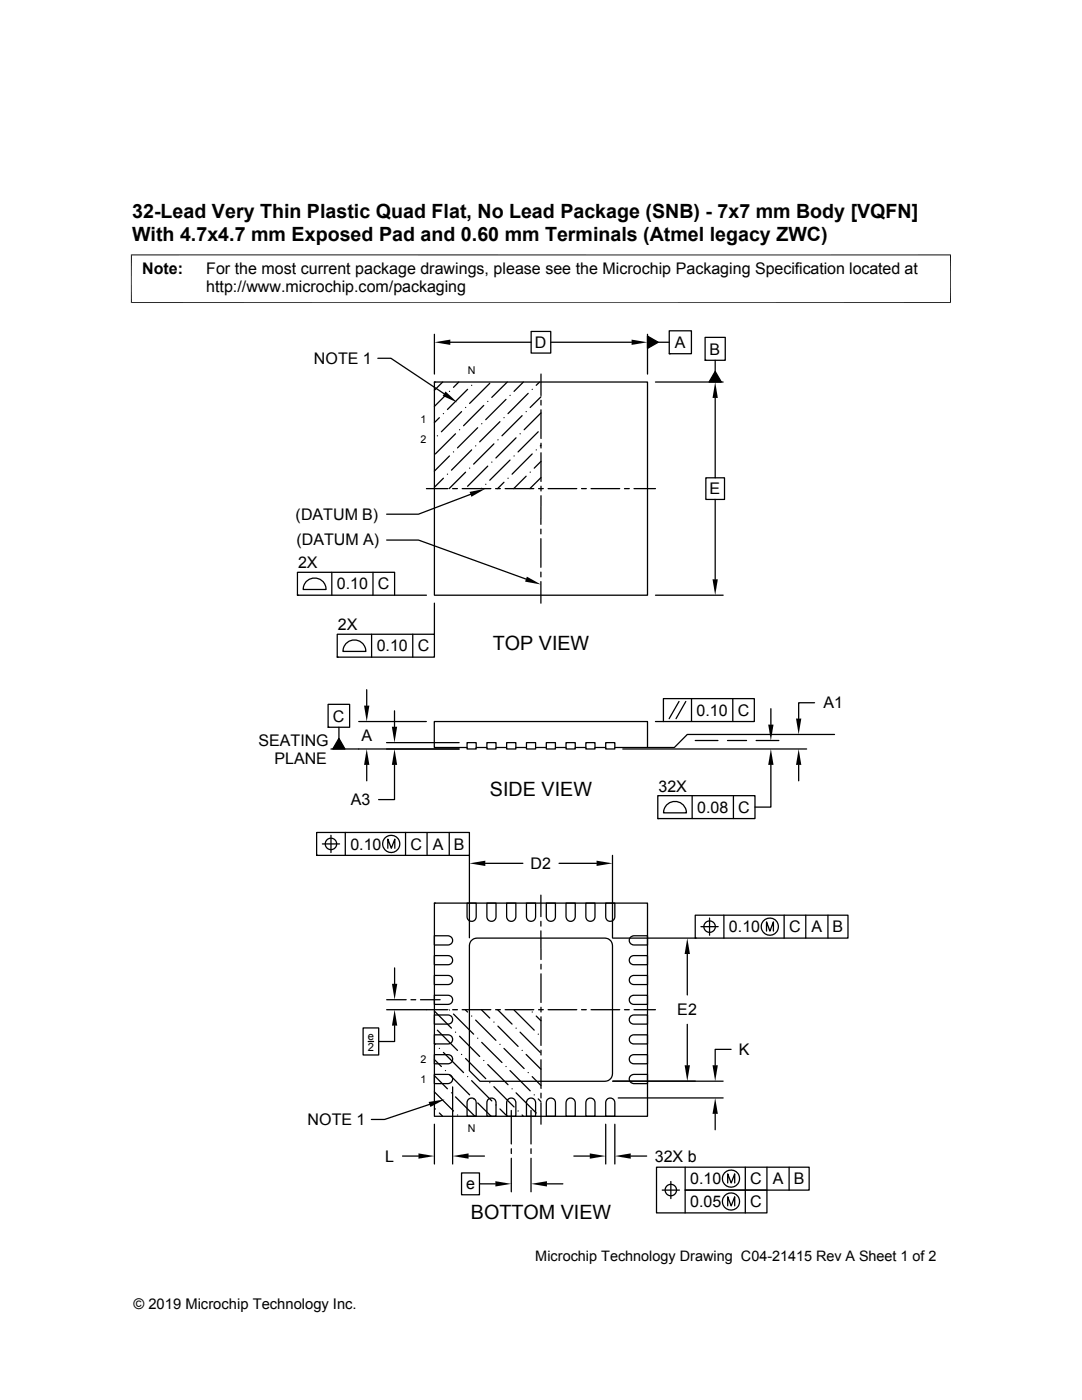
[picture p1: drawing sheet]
<svg xmlns="http://www.w3.org/2000/svg" width="216mm" height="279mm" viewBox="0 0 216 279" stroke-linecap="round" stroke-linejoin="round" font-family="sans-serif">
<g fill="none" stroke="#000" stroke-width=".25">
<path d="M75.4 71.5h2.6l10.6 7.1M86.7 76.2h42.5v42.6h-42.5zM86.7 76.2h.1M86.7 66.7v8M88.3 76.2l-1.6 1.7M88.9 78.9l-2.2 2.2M89.7 78.1h.1M89.9 68.3h16.1M91.5 76.2l-1 1.1M93.3 77.7l-4 4M94.1 76.9h.1M97.7 76.5l-4 4"/>
<path d="M101 79.7l-4.1 4.1M101.2 76.2l-3.1 3.1M101.8 78.9h.1M104.4 76.2l-1.8 1.9M105.4 78.5l-4 4M106 66.1h3.9v4.4h-3.9zM106.2 77.7h.1M107.7 76.2l-.7 .7M107.9 79.2l-2.1 2.1M107.9 74.7v4.2M107.9 79.9v.9M109.9 68.3h16.1"/>
<path d="M129.2 67.1l2.1 1.2-2.1 1.2zM129.2 66.7v8M130.8 76.2h13.5M131.3 68.3h2.2M133.5 66h4.5v4.6h-4.5zM133.5 70.6h.1M140.7 67.3h4v4.6h-4zM140.7 71.9h.1M142.7 74.1l1.2 2.1h-2.4zM142.7 71.9v2.2M142.7 79.4v16M85.1 97.5h4.3"/>
<path d="M87.3 87h.1M87.7 83.4l-1 .9M88.5 95.4l-1.8 1.8M88.5 82.5h.1M89.3 94.6h.1M89.7 91l-3 3M90.3 97.5h1M90.5 90.2h.1M90.9 86.6l-4 4M91.7 85.8h.1M92.1 82.1l-4 4.1M92.2 97.5h5.7"/>
<path d="M92.9 94.2l-3.3 3.3M92.9 81.3h.1M93.7 93.4h.1M93.9 98.7l-10.4 3.9h-6.3M94.1 89.8l-4 4M94.9 89h.1M95.3 85.4l-4 4M96.1 97.5h.1M96.1 84.6h.1M96.5 80.9l-4 4.1M96.9 96.6h.1M97.3 93l-4 4"/>
<path d="M97.3 80.1h.1M98.1 92.2h.1M98.6 88.6l-4.1 4M98.9 97.5h.9M99.4 87.8h.1M99.8 84.2l-4.1 4M100.6 96.2l-1.3 1.3M100.6 83.4h.1M100.8 97.5h5.7M101.4 95.4h.1M101.8 91.8l-4.1 4M102.6 91h.1"/>
<path d="M103 87.4l-4 4M103.8 86.6h.1M104.2 83l-4 4M105 95l-2.5 2.5M105 82.1h.1M105.8 94.2h.1M106.2 90.6l-4 4M107 89.8h.1M107.4 86.2l-4 4M107.5 97.5h.9M107.9 92.1l-1.3 1.3M107.9 95.3l-2.2 2.2"/>
<path d="M107.9 88.9l-.1 .1M107.9 82.4l-3.3 3.4M107.9 81.8v5.7M107.9 88.5v.9M107.9 90.4v5.7M107.9 97v1M107.9 98.9v5.7M109.4 97.5h5.7M116 97.5h1M117.9 97.5h5.8M124.6 97.5h1M126.5 97.5h4.3"/>
<path d="M140.8 95.4h3.8v4.3h-3.8zM142.7 99.7v15.9M59.4 114.2h19.3v4.6h-19.3zM59.4 118.8h.1M61.2 115.9a2.3 2.3 0 0 1 2.5-.3 2.3 2.3 0 0 1 1.4 2h-4.6l.3-1.1zM66.2 114.2v4.6M74.4 114.2v4.6M77.2 107.8h6.3l21.5 7.8M78.7 118.8h6.4M107.9 105.6v1M107.9 107.5v5.7M107.9 114.2v.9"/>
<path d="M107.9 116.1v4.3M130.8 118.8h13.5M67.3 126.6h19.4v4.5h-19.4zM67.3 131.1h.1M69.2 128.3a2.29 2.29 0 0 1 2.5-.4 2.29 2.29 0 0 1 1.3 2.1h-4.6l.4-1.2zM73.2 137.6v3.2M74.1 126.6v4.5M82.4 126.6v4.5M86.7 120.4v6.2M132.4 139.4h18.1v4.6h-18.1zM135.5 140l-2 3.4M136.8 140l-1.9 3.4"/>
<path d="M138 139.4v4.6M146.2 139.4v4.6M65.5 140.6h4.3v4.5h-4.3zM65.5 145.1h.1M67.6 145.1v2.3M67.6 147.4l1.2 2.1h-2.4zM71.6 144h13.5M73.2 152.7v3.1M77.1 148.2h14.5M78.7 152.7v6.9h-3.2M78.7 141.9v3.1M91.6 149.5h-25.6"/>
<path d="M93.2 148.2h1.8v1.3h-1.8zM93.2 149.2h-6.5v-5.2h42.5v5.2h-6.5M95 149.2h2.2M97.2 148.2h1.8v1.3h-1.8zM99 149.2h2.1M101.1 148.2h1.8v1.3h-1.8zM102.9 149.2h2.2M105.1 148.2h1.8v1.3h-1.8zM106.9 149.2h2.1M109 148.2h1.8v1.3h-1.8zM110.8 149.2h2.1M112.9 148.2h1.9v1.3h-1.9z"/>
<path d="M114.8 149.2h2.1M116.9 148.2h1.8v1.3h-1.8zM118.7 149.2h2.2M120.9 148.2h1.8v1.3h-1.8zM124.3 149.5h36.7M130.8 144h1.6M131.3 158.8h19.3v4.6h-19.3zM138.1 158.8v4.6M138.7 147.8h4.6M145.2 147.8h3.8M146.3 158.8v4.6M150.9 147.8h4.5"/>
<path d="M153.8 152.7v8.4h-3.2M153.8 141.4v3.2M159.4 152.7v3.1M162.5 140.3h-3.1v3.1M166.5 146.6h-29.4l-2.5 2.6h-5.4M63.2 166.1h30.5v4.6h-30.5zM63.2 170.7h.1M64.3 168.4h3.5M66 166.7v3.4M68.9 166.1v4.6M77.4 169.3v-1.8l.7 1.8 .7-1.8v1.8M80.9 166.1v4.6"/>
<path d="M85.2 166.1v4.6M89.6 166.1v4.6M93.7 170.7v16.5M96.8 172.3h7.5M107.9 178.6v4.3M111.5 172.3h7.5M122.2 170.7v16.5M131.3 163.4h.1M133.2 160.5a2.29 2.29 0 0 1 2.4-.4 2.29 2.29 0 0 1 1.4 2.1h-4.6l.3-1.1zM77.2 199.5h3.8M78.7 193.2v3.1M82 199.5h1"/>
<path d="M83.9 199.5h3.9M86.7 186.8h2.7a.92 .92 0 0 1 .9 .9 .92 .92 0 0 1-.9 .9h-2.7zM86.7 190.7h2.7a.91 .91 0 0 1 .9 .9 .91 .91 0 0 1-.9 .9h-2.7zM86.7 194.7h2.7a.91 .91 0 0 1 .9 .9 .91 .91 0 0 1-.9 .9h-2.7zM86.7 198.6h2.7a.91 .91 0 0 1 .9 .9 .91 .91 0 0 1-.9 .9h-2.7zM86.7 180.2h42.5v42.6h-42.5zM86.7 180.2h.1M93.2 180.2h1.8v2.8a.91 .91 0 0 1-.9 .9 .91 .91 0 0 1-.9-.9zM94 187.8a1.51 1.51 0 0 1 1.2-.6h25.5a1.53 1.53 0 0 1 1.5 1.5v25.6a1.49 1.49 0 0 1-1.5 1.5h-24.9l-2.1-2.1v-25zM97.2 180.2h1.8v2.8a.91 .91 0 0 1-.9 .9 .91 .91 0 0 1-.9-.9zM101.1 180.2h1.8v2.8a.92 .92 0 0 1-.9 .9 .92 .92 0 0 1-.9-.9zM105.1 180.2h1.8v2.8a.91 .91 0 0 1-.9 .9 .91 .91 0 0 1-.9-.9z"/>
<path d="M107.9 185.8v5.7M107.9 183.9v.9M107.9 192.4v1M107.9 194.4v5.7M109 180.2h1.8v2.8a.91 .91 0 0 1-.9 .9 .91 .91 0 0 1-.9-.9zM112.9 180.2h1.9v2.8a.92 .92 0 0 1-.9 .9 .92 .92 0 0 1-1-.9zM116.9 180.2h1.8v2.8a.91 .91 0 0 1-.9 .9 .91 .91 0 0 1-.9-.9zM120.9 180.2h1.8v2.8a.91 .91 0 0 1-.9 .9 .91 .91 0 0 1-.9-.9zM122.3 187.2h16.4M125.7 199l.3-.3 .5-.1h2.7v1.8h-2.7a.92 .92 0 0 1-.8-1.4zM125.7 187.2l.8-.4h2.7v1.8h-2.7a.92 .92 0 0 1-.8-1.4zM125.7 195l.8-.3h2.7v1.8h-2.7a.91 .91 0 0 1-.8-.5 .91 .91 0 0 1 0-1z"/>
<path d="M125.7 191.1l.8-.4h2.7v1.8h-2.7a.9 .9 0 0 1-.9-.5 .9 .9 0 0 1 .1-.9zM137.1 190.4v8.2M138.7 182.6h30.5v4.6h-30.5zM138.7 187.2h.1M139.9 184.9h3.4M141.6 183.2v3.4M144.4 182.6v4.6M153 185.8v-1.8l.6 1.8 .7-1.8v1.8M156.5 182.6v4.6M160.8 182.6v4.6M165.2 182.6v4.6M72.5 205.1h3.1v5.4h-3.1z"/>
<path d="M73.5 207.9h1M77.2 201.5h12.2M78.7 204.7v3.2h-3.1M86.7 202.6h2.7a.91 .91 0 0 1 .9 .9 .91 .91 0 0 1-.9 .9h-2.7zM86.7 206.5h2.7a.91 .91 0 0 1 .9 .9 .91 .91 0 0 1-.9 .9h-2.7zM86.7 210.5h2.7a.91 .91 0 0 1 .9 .9 .91 .91 0 0 1-.9 .9h-2.7zM86.7 214.4h2.7a.92 .92 0 0 1 .9 .9 .92 .92 0 0 1-.9 1h-2.7zM86.7 217.9l3.8 3.8M86.7 214.7l2.6 2.6M86.7 211.5l1.4 1.4M86.7 208.2l.2 .2M86.7 201.8l3.4 3.4"/>
<path d="M87.3 205.6l4 4M87.7 209.2h.1M88.5 210l4 4.1M88.9 213.7h.1M89.7 214.5l4 4M89.7 201.6h.1M90.1 218.1h.1M90.3 216.9v15.4M90.3 201.5h1M90.5 202.4l4 4M90.9 218.9l3.9 3.9M90.9 206h.1"/>
<path d="M91.7 206.8l4 4M92.1 210.4h.1M92.2 201.5h5.7M92.8 201.5l.5 .5M92.9 211.2l4 4.1M93.3 214.9h.1M93.6 219.3a.91 .91 0 0 1 .9-.1 .91 .91 0 0 1 .5 .8v2.8h-1.8v-2.8zM94.1 215.7l4 4M94.1 202.8h.1M94.5 219.3h.1M94.9 203.6l4.1 4M95.3 207.2h.1"/>
<path d="M96.1 201.5l1.6 1.7M96.1 208l4.1 4M96.5 211.6h.1M97.3 212.4l4.1 4.1M97.5 219.3a.92 .92 0 0 1 1.5 .7v2.8h-1.8v-2.8zM97.7 216.1h.1M98.6 216.9l4 4M98.6 204h.1M98.9 201.5h.9M99.3 201.5l2.9 2.9M99.4 204.8l4 4M99.8 208.4h.1"/>
<path d="M100.6 209.2l4 4.1M100.8 201.5h5.7M101 212.9h.1M101.5 219.3a.92 .92 0 0 1 1.4 .7v2.8h-1.8v-2.8zM101.8 213.7l4 4M102.2 217.3h.1M102.6 201.6l4 4M103 218.1l4 4M103 205.2h.1M103.8 206l4 4M104.2 209.6h.1M105 210.4l2.9 3"/>
<path d="M105.4 214.1h.1M105.4 219.3a.92 .92 0 0 1 1.5 .7v2.8h-1.8v-2.8zM106.2 214.9l1.7 1.7M106.2 202h.1M106.6 218.5h.1M107 202.8l.9 .9M107.4 219.3l.5 .5M107.4 206.4h.1M107.5 201.5h.9M107.9 201v1M107.9 202.9v5.7M107.9 209.6v.9"/>
<path d="M107.9 211.5v5.7M107.9 218.2v.9M109.4 201.5h5.7M109.4 219.3a.92 .92 0 0 1 1.4 .7v2.8h-1.8v-2.8zM113.3 219.3a.92 .92 0 0 1 1.5 .7v2.8h-1.9v-2.8zM116 201.5h1M117.3 219.3a.92 .92 0 0 1 1.4 .7v2.8h-1.8v-2.8zM117.9 201.5h5.8M121.2 219.3a.92 .92 0 0 1 1.5 .7v2.8h-1.8v-2.8l.1-.4zM123.4 219.1h20.9M124.6 201.5h1M125.7 210.9l.3-.3 .5-.1h2.7v1.8h-2.7a.92 .92 0 0 1-.8-1.4z"/>
<path d="M125.7 214.8l.8-.4h2.7v1.9h-2.7a.92 .92 0 0 1-.8-1.5zM125.7 206.9l.8-.4h2.7v1.8h-2.7a.91 .91 0 0 1-.8-.5 .91 .91 0 0 1 0-.9zM125.7 202.9l.8-.3h2.7v1.8h-2.7a.9 .9 0 0 1-.9-.5 .9 .9 0 0 1 .1-1zM126.5 201.5h4.3M137.1 204.4v8.2M144.3 215.8h-22M145.9 209.4h-3.2v3.2M80.3 230.7h3.2M85.7 220.4l-9 3h-2.6M86.7 224.4v7.9M86.9 221.3h.1M87.7 222.1l.6 .7"/>
<path d="M91.3 222.5h.1M92.1 234.1h3.6v4.3h-3.6zM93.5 230.7h3.2M95.3 220.1l2.7 2.7M95.7 236.3h3.1M99 220.5h.1M99.8 221.3l1.4 1.5M102 221.6v6.7M102 229.3v.9M102 231.2v6.6M103.4 221.7h.1M104.2 222.5l.2 .3"/>
<path d="M106 221.6v6.7M106 229.3v.9M106 231.2v6.6M107.9 220.1v4.3M109.1 236.3h3.2M114.5 230.7h3.2M120.9 224.4v7.9M122.7 224.4v7.9M125.9 230.7h3.1M132.1 237.5h3.5M133.9 235.8v3.4M136.7 232.9v4.6h16.3v4.6h-22v-9.2h30.5v4.6h-24.8v4.6"/>
<path d="M142.7 222.3v3.2M145.2 236.1v-1.8l.7 1.8 .7-1.8v1.8M148.7 232.9v9.2M153 232.9v4.6M157.5 232.9v4.6M145.2 240.7v-1.9l.7 1.9 .7-1.9v1.9"/>
<circle cx="66" cy="168.4" r="1.14"/>
<circle cx="78.1" cy="168.4" r="1.71"/>
<circle cx="141.6" cy="184.9" r="1.14"/>
<circle cx="153.6" cy="184.9" r="1.71"/>
<circle cx="133.9" cy="237.5" r="1.14"/>
<circle cx="145.9" cy="239.8" r="1.71"/>
<circle cx="145.9" cy="235.2" r="1.71"/>
</g>
<g fill="#000">
<path d="M88.9 78.1l2.3 2.2-2.9-1.3zM86.7 68.3l3.2-.5v1zM126 67.8l3.2 .5-3.2 .5zM129.2 67.1l2.1 1.2-2.1 1.2zM142.7 76.2l.5 3.2h-1zM142.7 74.1l1.2 2.1h-2.4zM93.7 98.2l3.2-.7-2.8 1.6zM105.1 115.1l2.8 1.5-3.1-.5zM142.2 115.6h1l-.5 3.2zM67.6 147.4l1.2 2.1h-2.4zM73.2 149.5l.5 3.2h-1.1zM72.6 140.8h1.1l-.5 3.2z"/>
<path d="M78.2 145h1l-.5 3.2zM78.7 149.5l.5 3.2h-1zM153.8 149.5l.5 3.2h-1zM153.3 144.6h1l-.5 3.2zM159.4 149.5l.5 3.2h-1.1zM158.8 143.4h1.1l-.5 3.2zM93.7 172.3l3.1-.5v1zM119 171.8l3.2 .5-3.2 .5zM78.2 196.3h1.1l-.6 3.2zM137.1 187.2l.6 3.2h-1.1zM78.7 201.5l.6 3.2h-1.1zM136.6 212.6h1.1l-.6 3.2z"/>
<path d="M142.2 212.6h1l-.5 3.2zM83.5 230.2l3.2 .5-3.2 .5zM85.5 219.9l3.2-.5-2.8 1.5zM90.3 230.7l3.2-.5v1zM98.8 235.7l3.2 .6-3.2 .5zM106 236.3l3.1-.6v1.1zM117.7 230.2l3.2 .5-3.2 .5zM122.7 230.7l3.2-.5v1zM142.7 219.1l.5 3.2h-1z"/>
</g>
<path d="M26.1 50.9h163.7M26.2 50.8v9.7M189.7 50.8v9.7M26.1 60.4h163.7" fill="none" stroke="#000" stroke-width=".2"/>
<g font-size="3.9">
<text x="26.4" y="43.5">32-Lead Very Thin Plastic Quad Flat, No Lead Package (SNB) - 7x7 mm Body [VQFN]</text>
<text x="26.4" y="48">With 4.7x4.7 mm Exposed Pad and 0.60 mm Terminals (Atmel legacy ZWC)</text>
<text x="98.3" y="129.7">TOP VIEW</text>
<text x="97.8" y="158.8">SIDE VIEW</text>
<text x="93.9" y="243.2">BOTTOM VIEW</text>
</g>
<g font-size="3.2">
<text x="28.4" y="54.6">Note:</text>
<text x="41.1" y="58.3">http://www.microchip.com/packaging</text>
<text x="41.1" y="54.6">For the most current package drawings, please see the Microchip Packaging Specification located at</text>
<text x="106.7" y="69.4">D</text>
<text x="134.7" y="69.4">A</text>
<text x="141.6" y="70.8">B</text>
<text x="62.7" y="72.7">NOTE 1</text>
<text x="141.6" y="98.7">E</text>
<text x="59" y="103.8">(DATUM B)</text>
<text x="59.1" y="108.9">(DATUM A)</text>
<text x="59.5" y="113.4">2X</text>
<text x="67.2" y="117.6">0.10</text>
<text x="75.4" y="117.6">C</text>
<text x="67.4" y="125.8">2X</text>
<text x="75.2" y="130">0.10</text>
<text x="83.4" y="130">C</text>
<text x="66.4" y="144">C</text>
<text x="139" y="142.9">0.10</text>
<text x="147.2" y="142.9">C</text>
<text x="164.3" y="141.4">A1</text>
<text x="51.6" y="148.8">SEATING</text>
<text x="72.1" y="147.9">A</text>
<text x="54.8" y="152.5">PLANE</text>
<text x="70" y="160.7">A3</text>
<text x="131.4" y="158">32X</text>
<text x="139.1" y="162.2">0.08</text>
<text x="147.3" y="162.2">C</text>
<text x="69.9" y="169.6">0.10</text>
<text x="81.9" y="169.6">C</text>
<text x="86.4" y="169.6">A</text>
<text x="90.6" y="169.6">B</text>
<text x="105.9" y="173.4">D2</text>
<text x="145.5" y="186.1">0.10</text>
<text x="157.5" y="186.1">C</text>
<text x="161.9" y="186.1">A</text>
<text x="166.1" y="186.1">B</text>
<text x="135.1" y="202.6">E2</text>
<text x="147.4" y="210.6">K</text>
<text x="61.4" y="224.6">NOTE 1</text>
<text x="76.9" y="231.9">L</text>
<text x="130.7" y="231.8">32X b</text>
<text x="93" y="237.4">e</text>
<text x="137.7" y="236.4">0.10</text>
<text x="149.7" y="236.4">C</text>
<text x="154.2" y="236.4">A</text>
<text x="158.4" y="236.4">B</text>
<text x="137.7" y="240.9">0.05</text>
<text x="149.7" y="240.9">C</text>
</g>
<g font-size="2.9">
<text x="106.8" y="251.7">Microchip Technology Drawing C04-21415 Rev A Sheet 1 of 2</text>
<text x="26.6" y="261.3">© 2019 Microchip Technology Inc.</text>
</g>
<g font-size="2.2">
<text x="73.4" y="207.6">e</text>
<text x="73.4" y="209.7">2</text>
</g>
<g font-size="2.1">
<text x="93.3" y="74.7">N</text>
<text x="83.9" y="84.5">1</text>
<text x="83.9" y="88.4">2</text>
<text x="83.9" y="212.1">2</text>
<text x="83.9" y="216.1">1</text>
<text x="93.3" y="225.9">N</text>
</g>
</svg>
